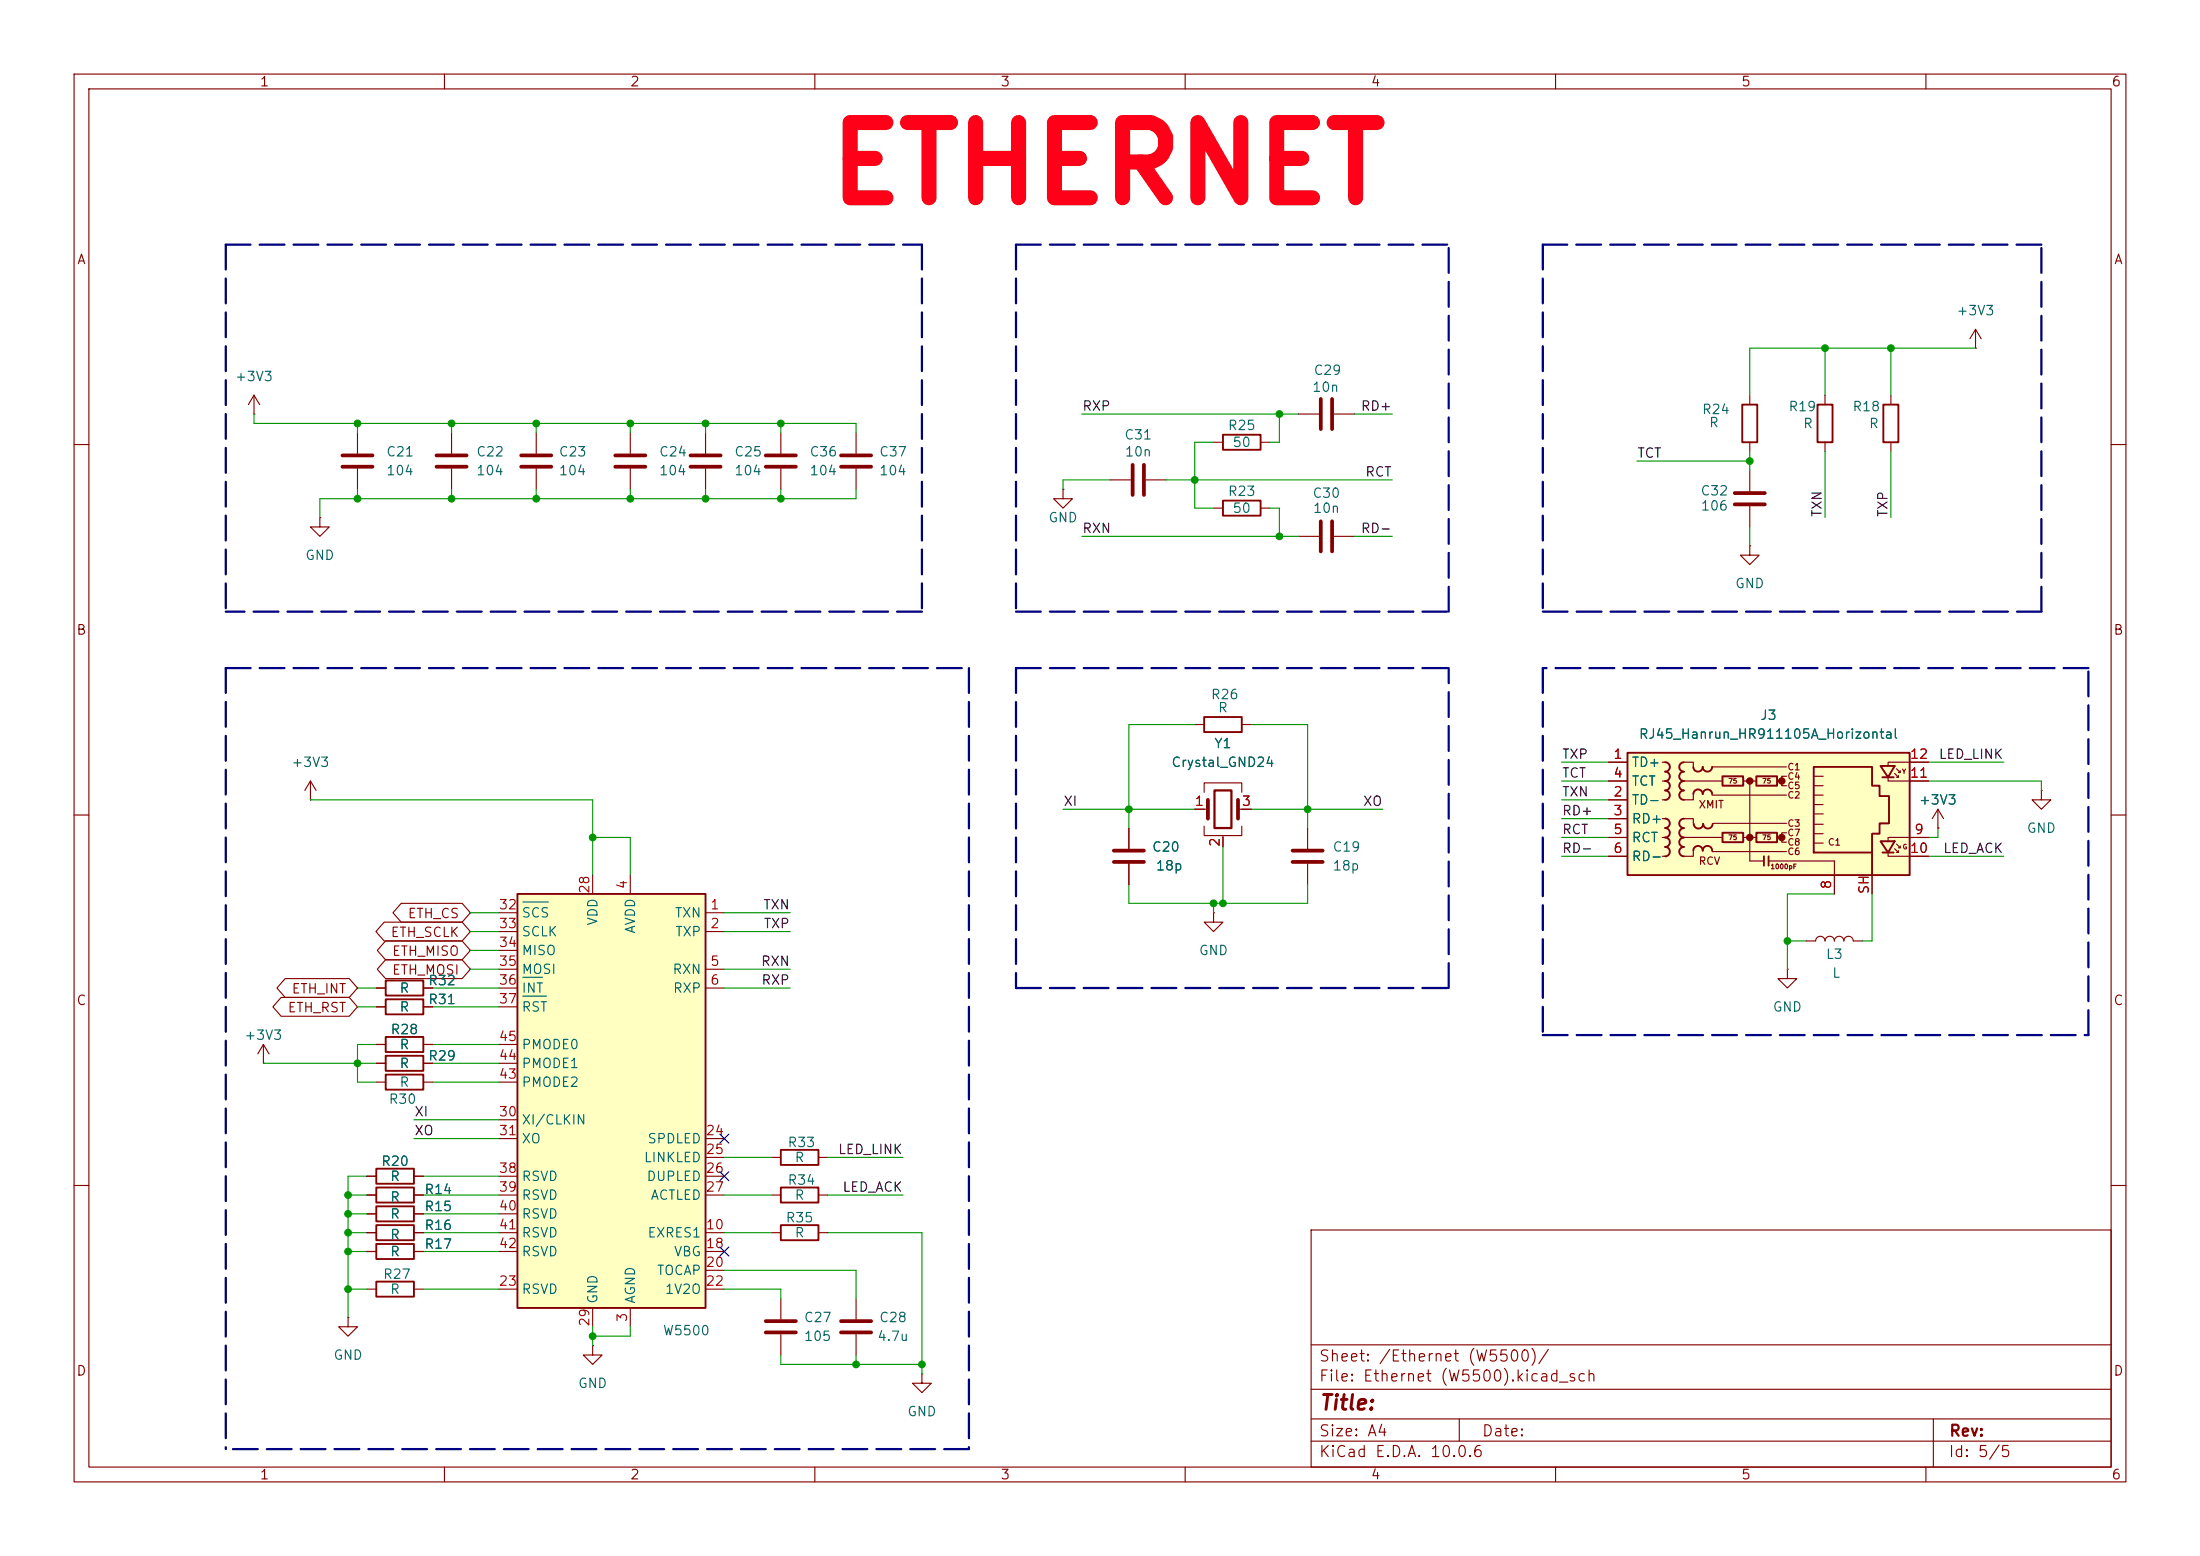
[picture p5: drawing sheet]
<svg xmlns="http://www.w3.org/2000/svg" width="297mm" height="210mm" viewBox="0 0 297 210" stroke-linecap="round" stroke-linejoin="round" font-family="sans-serif">
<g fill="none" stroke="#840000" stroke-width=".15">
<path d="M10 10h277v190h-277zM12 12h273v186h-273zM60 10v2M110 10v2M160 10v2M210 10v2M260 10v2M10 60h2M285 60h2M10 110h2M285 110h2M10 160h2"/>
<path d="M49.5 163.8h1.3M55.9 163.8h1.2M177 166h108v32h-108zM285 160h2M60 198v2M110 198v2M160 198v2M177 194.5h108M177 191.5h108M177 187.5h108M177 181.5h108M197 191.5v3"/>
<path d="M210 198v2M260 198v2M261 191.5v6.5"/>
</g>
<path d="M50.8 162.8h5.1v2h-5.1z" fill="none" stroke="#840000" stroke-width=".25"/>
<path d="M219.7 101.6h38.1v16.5h-38.1z" fill="#ffffc2"/>
<g fill="#840000" stroke="#840000" stroke-width=".51">
<circle cx="236.2" cy="105.4" r=".25"/>
<circle cx="236.2" cy="113" r=".25"/>
<circle cx="240.5" cy="105.4" r=".25"/>
<circle cx="240.5" cy="113" r=".25"/>
</g>
<g fill="none" stroke="#840000" stroke-width=".15">
<path d="M34.3 55.9h.1M34.3 53.3l-.8 1.3M34.3 53.3l.8 1.3M34.3 53.3v2.6M48.3 58.4v2.8M61 58.4v2.8M72.4 58.4v2.8M85.1 58.4v2.8M95.2 58.4v2.8M105.4 58.4v2.8M115.6 58.4v2.8M163.8 59.7h1.3"/>
<path d="M170.2 59.7h1.2M175.3 55.9h2.8M180.1 55.9h2.8M236.2 53.3v1.3M236.2 59.7v1.3M266.7 47h.1M266.7 44.5l-.8 1.2M266.7 44.5l.8 1.2M266.7 44.5v2.5M43.2 69.9v1.2h1.2l-1.2 1.3-1.3-1.3h1.3M43.2 69.9h.1M48.3 63.2v2.8"/>
<path d="M61 63.2v2.8M72.4 63.2v2.8M85.1 63.2v2.8M95.2 63.2v2.8M105.4 63.2v2.8M115.6 63.2v2.8M143.5 66v1.3h1.3l-1.3 1.3-1.3-1.3h1.3M143.5 66h.1M149.9 64.8h2.8M154.7 64.8h2.8M163.8 68.6h1.3M170.2 68.6h1.2"/>
<path d="M175.3 72.4h2.8M180.1 72.4h2.8M236.2 73.7v1.2h1.3l-1.3 1.3-1.3-1.3h1.3M236.2 73.7h.1M161.3 97.8h1.3M167.6 97.8h1.3M41.9 108h.1M41.9 105.4l-.8 1.3M41.9 105.4l.8 1.3M41.9 105.4v2.6M152.4 111.8v2.8M152.4 116.6v2.8"/>
<path d="M161.3 109.2h1.8M162.6 106.9v-1.2h5v1.2M162.6 111.5v1.3h5v-1.3M165.1 112.8v1.5M167.1 109.2h1.8M176.5 111.8v2.8M176.5 116.6v2.8M217.2 105.4h2.5M217.2 113h2.5M217.2 102.9h2.5M217.2 108h2.5M217.2 110.5h2.5"/>
<path d="M217.2 115.6h2.5M224.4 105.4h.4M224.4 113h.4M224.4 102.9h.4M224.4 108h.4M224.4 110.5h.4M224.4 115.6h.4M227.3 102.9h1.3v.6M227.3 110.5h1.3v.6M227.3 105.4h5.2M227.3 113h5.1M228.6 107.3v.7h-1.3"/>
<path d="M228.6 114.9v.7h-1.3M231.1 103.5h10.1M231.1 107.3h10.1M231.1 114.9h10.1M231.3 111.1h9.9M235.3 105.4h1.8M235.3 113h1.8M236.2 105.4v10.8h1.9M238.8 116.2h8.8v4.5M240 105.4h.5M240 113h.5M241.2 104.8h-.7v1.2h.7"/>
<path d="M241.2 112.4h-.7v1.3h.7M244.9 107.3h1.2M244.9 108.6h1.2M244.9 109.9h1.2M244.9 111.3h1.2M244.9 112.5h1.2M244.9 104.8h1.2M244.9 106h1.2M244.9 113.8h1.2M252.7 118.1v2.6M254.9 104.9v.5h5.4M254.9 115.1v.5h5.4"/>
<path d="M255.8 104.4l.5 .5h-.3M255.8 114.6l.5 .5h-.3M256 103.8l.5 .5h-.2M256 113.9l.5 .5h-.2M256.3 104.6v.3M256.3 114.8v.3M256.5 104v.3M256.5 114.2v.2M260.3 102.9h-5.4v.5M260.3 113h-5.4v.5M50.8 133.4h1.3M50.8 135.9h1.3"/>
<path d="M57.1 133.4h1.3M57.1 135.9h1.3M163.8 123.2v1.3h1.3l-1.3 1.2-1.2-1.2h1.2M163.8 123.2h.1M35.6 143.5h.1M35.6 141l-.8 1.2M35.6 141l.7 1.2M35.6 141v2.5M49.5 158.8h1.3M50.8 146.1h1.3M50.8 143.5h1.3M50.8 141h1.3"/>
<path d="M55.9 158.8h1.2M57.1 146.1h1.3M57.1 143.5h1.3M57.1 141h1.3M104.1 156.2h1.3M110.5 156.2h1.3M49.5 166.4h1.3M49.5 174h1.3M49.5 161.3h1.3M49.5 168.9h1.3M55.9 166.4h1.2M55.9 174h1.2"/>
<path d="M55.9 161.3h1.2M55.9 168.9h1.2M104.1 166.4h1.3M104.1 161.3h1.3M110.5 166.4h1.3M110.5 161.3h1.3"/>
</g>
<g fill="none" stroke="#840000" stroke-width=".25">
<path d="M165.1 58.7h5.1v2h-5.1zM235.2 54.6h2v5.1h-2zM165.1 67.6h5.1v2h-5.1zM162.6 96.8h5v2h-5zM219.7 101.6h38.1v16.5h-38.1zM224.8 110.5a.63 .63 0 0 1 .6 .6 .63 .63 0 0 1-.6 .7 .64 .64 0 0 1 .6 .6 .64 .64 0 0 1-.6 .6 .64 .64 0 0 1 .6 .7 .64 .64 0 0 1-.6 .6 .64 .64 0 0 1 .6 .6 .64 .64 0 0 1-.6 .7M224.8 102.9a.64 .64 0 0 1 .6 .6 .64 .64 0 0 1-.6 .6M224.8 104.1a.64 .64 0 0 1 .6 .7 .64 .64 0 0 1-.6 .6M224.8 105.4a.64 .64 0 0 1 .6 .6 .64 .64 0 0 1-.6 .7 .64 .64 0 0 1 .6 .6 .64 .64 0 0 1-.6 .7M227.3 102.9a.63 .63 0 0 0-.6 .6 .63 .63 0 0 0 .6 .6 .64 .64 0 0 0-.6 .7 .64 .64 0 0 0 .6 .6M227.3 105.4a.63 .63 0 0 0-.6 .6 .63 .63 0 0 0 .6 .7M227.3 110.5a.63 .63 0 0 0-.6 .6 .63 .63 0 0 0 .6 .7"/>
<path d="M227.3 111.8a.63 .63 0 0 0-.6 .6 .63 .63 0 0 0 .6 .6 .64 .64 0 0 0-.6 .7 .64 .64 0 0 0 .6 .6M227.3 106.7a.63 .63 0 0 0-.6 .6 .63 .63 0 0 0 .6 .7M227.3 114.3a.63 .63 0 0 0-.6 .6 .63 .63 0 0 0 .6 .7M228.7 111.2a.64 .64 0 0 0 .6 .6 .64 .64 0 0 0 .6-.6M229.9 111.2a.64 .64 0 0 0 .7 .6 .64 .64 0 0 0 .6-.6M231.1 103.5a.64 .64 0 0 1-.6 .6 .64 .64 0 0 1-.6-.6 .64 .64 0 0 1-.7 .6 .64 .64 0 0 1-.6-.6M231.1 107.2a.64 .64 0 0 0-.6-.6 .64 .64 0 0 0-.6 .6 .64 .64 0 0 0-.7-.6 .64 .64 0 0 0-.6 .6M231.1 114.8a.64 .64 0 0 0-.6-.6 .64 .64 0 0 0-.6 .6 .64 .64 0 0 0-.7-.6 .64 .64 0 0 0-.6 .6M232.5 104.8h2.8v1.2h-2.8zM232.5 112.4h2.8v1.3h-2.8zM237.1 104.8h2.8v1.2h-2.8zM237.1 112.4h2.8v1.3h-2.8z"/>
<path d="M238.1 115.6v1.2M238.8 115.6v1.2M244.9 103.5h7.8v2.5h1v1.4h1.3v3.7h-1.3v1.4h-1v2.6h-7.8zM252.7 115.1v3M253.9 103.4h1.9l-.9 1.5zM253.9 113.5h1.9l-.9 1.6zM254.1 104.9h1.6M254.1 115.1h1.6M52.1 132.3h5v2.1h-5zM52.1 134.9h5v2h-5zM52.1 140h5v2h-5zM50.8 157.7h5.1v2.1h-5.1z"/>
<path d="M52.1 145h5v2.1h-5zM52.1 142.5h5v2h-5zM105.4 155.2h5.1v2h-5.1zM50.8 165.4h5.1v2h-5.1zM50.8 173h5.1v2h-5.1zM50.8 160.3h5.1v2h-5.1zM50.8 167.9h5.1v2h-5.1zM105.4 160.3h5.1v2h-5.1zM105.4 165.4h5.1v2h-5.1z"/>
</g>
<g fill="none" stroke="#840000" stroke-width=".51">
<path d="M178.3 53.8v4.1M179.8 53.8v4.1M46.2 61.5h4.1M46.2 63h4.1M58.9 61.5h4.1M58.9 63h4.1M70.4 61.5h4M70.4 63h4M83.1 61.5h4M83.1 63h4M93.2 61.5h4.1M93.2 63h4.1"/>
<path d="M103.4 61.5h4M103.4 63h4M113.5 61.5h4.1M113.5 63h4.1M152.9 62.7v4.1M154.4 62.7v4.1M178.3 70.4v4M179.8 70.4v4M150.4 114.8h4M150.4 116.3h4M163.1 108v2.5M167.1 108v2.5"/>
<path d="M174.5 114.8h4.1M174.5 116.3h4.1"/>
</g>
<path d="M164 106.7h2.2v5.1h-2.2z" fill="none" stroke="#840000" stroke-width=".3"/>
<path d="M69.8 120.7h25.4v55.8h-25.4z" fill="#ffffc2"/>
<path d="M245.4 54.6h2v5.1h-2zM254.3 54.6h2v5.1h-2zM69.8 120.7h25.4v55.8h-25.4z" fill="none" stroke="#840000" stroke-width=".25"/>
<g fill="none" stroke="#840000" stroke-width=".15">
<path d="M246.4 53.3v1.3M246.4 59.7v1.3M255.3 53.3v1.3M255.3 59.7v1.3M236.2 63.5v2.8M236.2 68.3v2.8M80 118.1v2.6M85.1 118.1v2.6M152.4 111.8v2.8M152.4 116.6v2.8M161.3 109.2h1.3M165.1 113v1.3"/>
<path d="M167.6 109.2h1.3M217.2 102.9h2.5M217.2 108h2.5M217.2 110.5h2.5M217.2 105.4h2.5M217.2 113h2.5M217.2 115.6h2.5M247.6 118.1v2.6M252.7 118.1v2.6M257.8 102.9h2.5M257.8 105.4h2.5M257.8 113h2.5"/>
<path d="M257.8 115.6h2.5M261.6 111.8h.1M261.6 109.2l-.7 1.3M261.6 109.2l.8 1.3M261.6 109.2v2.6M275.6 106.7v1.3h1.3l-1.3 1.2-1.3-1.2h1.3M275.6 106.7h.1M38 134.6h9.1l1.2 1.3-1.2 1.3h-9.1l-1.2-1.3zM38.5 132.1h8.6l1.2 1.3-1.2 1.2h-8.6l-1.1-1.2zM50.8 133.4h1.3M50.8 135.9h1.3M51.9 124.5h10.5l1.1 1.2-1.1 1.3h-10.5l-1.1-1.3z"/>
<path d="M52 129.5h10.4l1.1 1.3-1.1 1.3h-10.4l-1.1-1.3zM52 127h10.4l1.1 1.3-1.1 1.2h-10.4l-1.1-1.2zM54.2 121.9h8.2l1.1 1.3-1.1 1.3h-8.2l-1.2-1.3zM57.1 133.4h1.3M57.1 135.9h1.3M67.3 123.2h2.5M67.3 125.7h2.5M67.3 130.8h2.5M67.3 133.4h2.5M67.3 128.3h2.5M67.3 135.9h2.5M95.2 123.2h2.6"/>
<path d="M95.2 125.7h2.6M95.2 130.8h2.6M95.2 133.4h2.6M241.3 130.8v1.3h1.3l-1.3 1.3-1.3-1.3h1.3M241.3 130.8h.1M243.8 127h1.3a.64 .64 0 0 1 .6-.6 .64 .64 0 0 1 .7 .6 .64 .64 0 0 1 .6-.6 .64 .64 0 0 1 .6 .6 .64 .64 0 0 1 .7-.6 .64 .64 0 0 1 .6 .6 .64 .64 0 0 1 .7-.6 .64 .64 0 0 1 .6 .6h1.3M49.5 158.8h1.3M50.8 143.5h1.3M50.8 141h1.3M55.9 158.8h1.2M57.1 143.5h1.3M57.1 141h1.3"/>
<path d="M67.3 153.7h2.5M67.3 158.8h2.5M67.3 151.1h2.5M67.3 146.1h2.5M67.3 143.5h2.5M67.3 141h2.5M95.2 153.7h2.6M95.2 156.2h2.6M95.2 158.8h2.6M47 177.8v1.3h1.3l-1.3 1.2-1.3-1.2h1.3M47 177.8h.1M49.5 166.4h1.3"/>
<path d="M49.5 168.9h1.3M49.5 161.3h1.3M49.5 163.8h1.3M55.9 166.4h1.2M55.9 168.9h1.2M55.9 161.3h1.2M55.9 163.8h1.2M67.3 166.4h2.5M67.3 168.9h2.5M67.3 174h2.5M67.3 161.3h2.5M67.3 163.8h2.5"/>
<path d="M80 176.5v2.6M85.1 176.5v2.6M95.2 166.4h2.6M95.2 168.9h2.6M95.2 171.5h2.6M95.2 174h2.6M95.2 161.3h2.6M105.4 175.3v2.8M115.6 175.3v2.8M80 181.6v1.3h1.3l-1.3 1.3-1.3-1.3h1.3M80 181.6h.1M105.4 180.1v2.8"/>
<path d="M115.6 180.1v2.8M124.5 185.4v1.3h1.2l-1.2 1.3-1.3-1.3h1.3M124.5 185.4h.1"/>
</g>
<path d="M70.6 121.7h3.4M70.6 131.9h2.6M70.6 134.4h3.2" fill="none" stroke="#006464" stroke-width=".15"/>
<path d="M234.2 68.1h4.1M234.2 66.5h4.1M103.4 178.3h4M103.4 179.8h4M113.5 178.3h4.1M113.5 179.8h4.1" fill="none" stroke="#840000" stroke-width=".51"/>
<g fill="none" stroke="#000084" stroke-width=".3" stroke-dasharray="3.4 1.2">
<path d="M30.5 33v49.6M30.5 33h94M124.5 33v49.6M137.2 33h58.4M137.2 33v49.6M208.3 33v49.6M275.6 33h-67.3M30.5 90.2v105.4M30.5 90.2h100.3M124.5 82.6h-94M130.8 90.2v105.4M137.2 90.2v43.2"/>
<path d="M137.2 82.6h58.4M137.2 90.2h58.4M195.6 82.6v-49.6M208.3 82.6h67.3M208.3 90.2v49.5M275.6 82.6v-49.6M281.9 90.2h-73.6M137.2 133.4h58.4M195.6 133.4v-43.2M208.3 139.7h73.6M281.9 139.7v-49.5M130.8 195.6h-100.3"/>
</g>
<g fill="none" stroke="#009600" stroke-width=".15">
<path d="M34.3 55.9v1.3h81.3v1.2M48.3 57.2v1.2M61 57.2v1.2M72.4 57.2v1.2M85.1 57.2v1.2M95.2 57.2v1.2M105.4 57.2v1.2M146 55.9h29.3M163.8 59.7h-2.5v8.9h2.5M172.7 55.9v3.8h-1.3M182.9 55.9h5.1M246.4 47v6.3"/>
<path d="M255.3 47v6.3M266.7 47h-30.5v6.3M48.3 66v1.3M61 66v1.3M72.4 66v1.3M85.1 66v1.3M95.2 66v1.3M105.4 66v1.3M115.6 66v1.3h-72.4v2.6M146 72.4h29.3M149.9 64.8h-6.4v1.2M157.5 64.8h30.5"/>
<path d="M171.4 68.6h1.3v3.8M182.9 72.4h5.1M221 62.2h15.2M236.2 61v2.5M236.2 71.1v2.6M246.4 61v8.9M255.3 61v8.9M161.3 97.8h-8.9v14M168.9 97.8h7.6v14M41.9 108h38.1v10.1M80 113h5.1v5.1M143.5 109.2h17.8"/>
<path d="M152.4 119.4v2.5h24.1v-2.5M165.1 114.3v7.6M168.9 109.2h17.8M210.8 108h6.4M210.8 113h6.4M210.8 115.6h6.4M210.8 102.9h6.4M210.8 105.4h6.4M210.8 110.5h6.4M260.3 115.6h10.2M260.3 105.4h15.3v1.3M260.3 102.9h10.2"/>
<path d="M261.6 111.8v1.2h-1.3M48.3 135.9h2.5M48.3 133.4h2.5M58.4 135.9h8.9M58.4 133.4h8.9M63.5 130.8h3.8M63.5 123.2h3.8M63.5 128.3h3.8M63.5 125.7h3.8M97.8 133.4h8.9M97.8 130.8h8.9M97.8 123.2h8.9"/>
<path d="M97.8 125.7h8.9M163.8 121.9v1.3M241.3 127h2.5M247.6 120.7h-6.3v10.1M252.7 120.7v6.3h-1.2M35.6 143.5h15.2M49.5 158.8h-2.5v19M50.8 141h-2.5v5.1h2.5M55.9 153.7h11.4M55.9 151.1h11.4M57.1 158.8h10.2M58.4 143.5h8.9"/>
<path d="M58.4 141h8.9M58.4 146.1h8.9M97.8 156.2h6.3M111.8 156.2h10.1M47 166.4h2.5M47 168.9h2.5M47 161.3h2.5M47 174h2.5M47 163.8h2.5M57.1 166.4h10.2M57.1 168.9h10.2M57.1 161.3h10.2"/>
<path d="M57.1 174h10.2M57.1 163.8h10.2M80 179.1v2.5M85.1 179.1v1.2h-5.1M97.8 166.4h6.3M97.8 161.3h6.3M97.8 174h7.6v1.3M97.8 171.5h17.8v3.8M111.8 166.4h12.7v19M111.8 161.3h10.1M105.4 182.9v1.3h19.1M115.6 182.9v1.3"/>
</g>
<path d="M97.2 158.1l1.2 1.3M97.2 153.1l1.2 1.2M98.4 158.1l-1.2 1.3M98.4 153.1l-1.2 1.2M97.2 168.3l1.2 1.2M98.4 168.3l-1.2 1.2" fill="none" stroke="#000084" stroke-width=".15"/>
<g fill="#009600" stroke="#009600" stroke-width=".14">
<circle cx="47" cy="166.4" r=".46"/>
<circle cx="47" cy="174" r=".46"/>
<circle cx="47" cy="168.9" r=".46"/>
<circle cx="47" cy="163.8" r=".46"/>
<circle cx="47" cy="161.3" r=".46"/>
<circle cx="48.3" cy="143.5" r=".46"/>
<circle cx="115.6" cy="184.2" r=".46"/>
<circle cx="124.5" cy="184.2" r=".46"/>
<circle cx="163.8" cy="121.9" r=".46"/>
<circle cx="165.1" cy="121.9" r=".46"/>
<circle cx="176.5" cy="109.2" r=".46"/>
<circle cx="105.4" cy="67.3" r=".46"/>
<circle cx="152.4" cy="109.2" r=".46"/>
<circle cx="48.3" cy="57.2" r=".46"/>
<circle cx="48.3" cy="67.3" r=".46"/>
<circle cx="61" cy="57.2" r=".46"/>
<circle cx="61" cy="67.3" r=".46"/>
<circle cx="95.2" cy="67.3" r=".46"/>
<circle cx="85.1" cy="67.3" r=".46"/>
<circle cx="85.1" cy="57.2" r=".46"/>
<circle cx="72.4" cy="57.2" r=".46"/>
<circle cx="95.2" cy="57.2" r=".46"/>
<circle cx="72.4" cy="67.3" r=".46"/>
<circle cx="80" cy="180.3" r=".46"/>
<circle cx="80" cy="113" r=".46"/>
<circle cx="255.3" cy="47" r=".46"/>
<circle cx="236.2" cy="62.2" r=".46"/>
<circle cx="246.4" cy="47" r=".46"/>
<circle cx="172.7" cy="55.9" r=".46"/>
<circle cx="105.4" cy="57.2" r=".46"/>
<circle cx="161.3" cy="64.8" r=".46"/>
<circle cx="172.7" cy="72.4" r=".46"/>
<circle cx="241.3" cy="127" r=".46"/>
</g>
<text font-size="10.2" fill="#ff0019" x="111.3" y="29.8">ETHERNET</text>
<text font-size="2" fill="#840000" x="178" y="190.8">Title:</text>
<g font-size="1.5" fill="#840000">
<text x="178" y="184.1">Sheet: /Ethernet (W5500)/</text>
<text x="178" y="186.8">File: Ethernet (W5500).kicad_sch</text>
<text x="178" y="197">KiCad E.D.A. 10.0.6</text>
<text x="178" y="194.2">Size: A4</text>
<text x="200" y="194.2">Date:</text>
<text x="263" y="197">Id: 5/5</text>
<text x="263" y="194.2">Rev:</text>
</g>
<g font-size="1.3" fill="#840000">
<text x="35" y="12">1</text>
<text x="85" y="12">2</text>
<text x="135" y="12">3</text>
<text x="185" y="12">4</text>
<text x="235" y="12">5</text>
<text x="285" y="12">6</text>
<text x="10.3" y="36">A</text>
<text x="285.3" y="36">A</text>
<text x="10.2" y="86">B</text>
<text x="285.2" y="86">B</text>
<text x="54.9" y="124.2">ETH_CS</text>
<text x="52.7" y="126.8">ETH_SCLK</text>
<text x="52.8" y="131.9">ETH_MOSI</text>
<text x="52.8" y="129.3">ETH_MISO</text>
<text x="10.2" y="136">C</text>
<text x="38.7" y="136.9">ETH_RST</text>
<text x="39.3" y="134.4">ETH_INT</text>
<text x="285.2" y="136">C</text>
<text x="10.2" y="186">D</text>
<text x="285.2" y="186">D</text>
<text x="35" y="200">1</text>
<text x="85" y="200">2</text>
<text x="135" y="200">3</text>
<text x="185" y="200">4</text>
<text x="235" y="200">5</text>
<text x="285" y="200">6</text>
</g>
<g font-size="1.3" fill="#006464">
<text x="264" y="42.9">+3V3</text>
<text x="31.6" y="51.8">+3V3</text>
<text x="177.1" y="53.2">10n</text>
<text x="177.2" y="50.9">C29</text>
<text x="151.7" y="59.6">C31</text>
<text x="165.7" y="58.4">R25</text>
<text x="229.7" y="56.2">R24</text>
<text x="230.6" y="58">R</text>
<text x="241.4" y="55.8">R19</text>
<text x="243.3" y="58.1">R</text>
<text x="250" y="55.8">R18</text>
<text x="252.2" y="58.1">R</text>
<text x="52.1" y="61.9">C21</text>
<text x="52.1" y="64.5">104</text>
<text x="64.2" y="61.9">C22</text>
<text x="64.2" y="64.5">104</text>
<text x="75.3" y="61.9">C23</text>
<text x="75.3" y="64.5">104</text>
<text x="88.9" y="61.9">C24</text>
<text x="88.9" y="64.5">104</text>
<text x="99" y="61.9">C25</text>
<text x="99" y="64.5">104</text>
<text x="109.2" y="61.9">C36</text>
<text x="109.2" y="64.5">104</text>
<text x="118.6" y="61.9">C37</text>
<text x="118.6" y="64.5">104</text>
<text x="151.8" y="61.9">10n</text>
<text x="166.3" y="60.7">50</text>
<text x="141.4" y="70.8">GND</text>
<text x="165.7" y="67.3">R23</text>
<text x="166.3" y="69.5">50</text>
<text x="177.1" y="67.5">C30</text>
<text x="177.2" y="69.5">10n</text>
<text x="229.5" y="67.2">C32</text>
<text x="229.5" y="69.2">106</text>
<text x="41.1" y="75.9">GND</text>
<text x="234.2" y="79.7">GND</text>
<text x="163.4" y="94.7">R26</text>
<text x="163.8" y="101.3">Y1</text>
<text x="164.3" y="96.5">R</text>
<text x="221.2" y="100">RJ45_Hanrun_HR911105A_Horizontal</text>
<text x="237.5" y="97.5">J3</text>
<text x="39.2" y="103.8">+3V3</text>
<text x="158" y="103.8">Crystal_GND24</text>
<text x="220.2" y="103.8">TD+</text>
<text x="220.2" y="106.4">TCT</text>
<text x="220.2" y="108.9">TD-</text>
<text x="220.2" y="111.5">RD+</text>
<text x="220.2" y="114">RCT</text>
<text x="259" y="108.9">+3V3</text>
<text x="273.5" y="112.7">GND</text>
<text x="155.4" y="115.3">C20</text>
<text x="155.9" y="117.8">18p</text>
<text x="179.8" y="115.3">C19</text>
<text x="179.8" y="117.8">18p</text>
<text x="220.2" y="116.5">RD-</text>
<text x="70.3" y="124.2">SCS</text>
<text x="81" y="125" transform="rotate(-90 81 125)">VDD</text>
<text x="91" y="124.2">TXN</text>
<text x="70.3" y="126.7">SCLK</text>
<text x="70.3" y="129.2">MISO</text>
<text x="70.3" y="131.8">MOSI</text>
<text x="86.1" y="126.1" transform="rotate(-90 86.1 126.1)">AVDD</text>
<text x="90.7" y="131.8">RXN</text>
<text x="91.1" y="126.7">TXP</text>
<text x="161.8" y="129.2">GND</text>
<text x="246.4" y="129.7">L3</text>
<text x="53.8" y="134.3">R</text>
<text x="53.8" y="136.9">R</text>
<text x="57.7" y="133.3">R32</text>
<text x="57.7" y="135.8">R31</text>
<text x="70.3" y="134.3">INT</text>
<text x="70.3" y="136.9">RST</text>
<text x="90.8" y="134.3">RXP</text>
<text x="239.2" y="136.9">GND</text>
<text x="247.3" y="132.3">L</text>
<text x="32.9" y="140.7">+3V3</text>
<text x="52.6" y="139.9">R28</text>
<text x="53.8" y="141.9">R</text>
<text x="57.7" y="143.5">R29</text>
<text x="70.3" y="141.9">PMODE0</text>
<text x="52.4" y="149.3">R30</text>
<text x="53.8" y="147">R</text>
<text x="53.8" y="144.5">R</text>
<text x="70.3" y="147">PMODE2</text>
<text x="70.3" y="144.5">PMODE1</text>
<text x="70.3" y="152.1">XI/CLKIN</text>
<text x="70.3" y="154.6">XO</text>
<text x="87.3" y="154.6">SPDLED</text>
<text x="106.2" y="155.1">R33</text>
<text x="51.4" y="157.7">R20</text>
<text x="52.6" y="159.7">R</text>
<text x="57.2" y="161.5">R14</text>
<text x="70.3" y="159.7">RSVD</text>
<text x="86.8" y="157.2">LINKLED</text>
<text x="87.2" y="159.7">DUPLED</text>
<text x="106.2" y="160.2">R34</text>
<text x="107.2" y="157.2">R</text>
<text x="52.6" y="162.5">R</text>
<text x="52.6" y="164.8">R</text>
<text x="52.6" y="167.6">R</text>
<text x="57.2" y="163.8">R15</text>
<text x="57.2" y="166.3">R16</text>
<text x="70.3" y="162.3">RSVD</text>
<text x="70.3" y="164.8">RSVD</text>
<text x="70.3" y="167.3">RSVD</text>
<text x="87.3" y="167.3">EXRES1</text>
<text x="87.7" y="162.3">ACTLED</text>
<text x="106" y="165.3">R35</text>
<text x="107.2" y="162.3">R</text>
<text x="107.2" y="167.3">R</text>
<text x="51.6" y="172.9">R27</text>
<text x="52.6" y="169.9">R</text>
<text x="57.2" y="168.9">R17</text>
<text x="70.3" y="169.9">RSVD</text>
<text x="88.6" y="172.4">TOCAP</text>
<text x="90.9" y="169.9">VBG</text>
<text x="52.6" y="175">R</text>
<text x="70.3" y="175">RSVD</text>
<text x="81" y="176" transform="rotate(-90 81 176)">GND</text>
<text x="86.1" y="176" transform="rotate(-90 86.1 176)">AGND</text>
<text x="89.7" y="175">1V2O</text>
<text x="108.4" y="178.8">C27</text>
<text x="118.6" y="178.8">C28</text>
<text x="44.9" y="183.8">GND</text>
<text x="89.4" y="180.5">W5500</text>
<text x="108.4" y="181.3">105</text>
<text x="118.3" y="181.3">4.7u</text>
<text x="77.9" y="187.7">GND</text>
<text x="122.4" y="191.5">GND</text>
</g>
<g font-size="1.3" fill="#0f0f0f">
<text x="146" y="55.8">RXP</text>
<text x="183.6" y="55.8">RD+</text>
<text x="184.2" y="64.6">RCT</text>
<text x="221" y="62.1">TCT</text>
<text x="246.3" y="69.9" transform="rotate(-90 246.3 69.9)">TXN</text>
<text x="255.1" y="69.9" transform="rotate(-90 255.1 69.9)">TXP</text>
<text x="146" y="72.3">RXN</text>
<text x="183.6" y="72.3">RD-</text>
<text x="210.8" y="102.7">TXP</text>
<text x="210.8" y="105.3">TCT</text>
<text x="210.8" y="107.8">TXN</text>
<text x="261.6" y="102.7">LED_LINK</text>
<text x="143.5" y="109.1">XI</text>
<text x="183.9" y="109.1">XO</text>
<text x="210.8" y="112.9">RCT</text>
<text x="210.8" y="110.4">RD+</text>
<text x="210.8" y="115.4">RD-</text>
<text x="262.2" y="115.4">LED_ACK</text>
<text x="102.9" y="123.1">TXN</text>
<text x="103" y="125.6">TXP</text>
<text x="102.6" y="130.7">RXN</text>
<text x="102.7" y="133.2">RXP</text>
<text x="55.9" y="153.5">XO</text>
<text x="55.9" y="151">XI</text>
<text x="113" y="156.1">LED_LINK</text>
<text x="113.6" y="161.2">LED_ACK</text>
</g>
<g font-size="1.3" fill="#a90000">
<text x="217.7" y="102.7">1</text>
<text x="217.7" y="107.8">2</text>
<text x="217.7" y="105.3">4</text>
<text x="257.7" y="105.3">11</text>
<text x="257.7" y="102.7">12</text>
<text x="161.2" y="109.1">1</text>
<text x="167.5" y="109.1">3</text>
<text x="217.7" y="110.4">3</text>
<text x="217.7" y="112.9">5</text>
<text x="258.3" y="112.9">9</text>
<text x="165" y="114.4" transform="rotate(-90 165 114.4)">2</text>
<text x="217.7" y="115.4">6</text>
<text x="257.7" y="115.4">10</text>
<text x="67.2" y="123.1">32</text>
<text x="67.2" y="125.6">33</text>
<text x="79.9" y="120.7" transform="rotate(-90 79.9 120.7)">28</text>
<text x="85" y="120.1" transform="rotate(-90 85 120.1)">4</text>
<text x="95.8" y="123.1">1</text>
<text x="95.8" y="125.6">2</text>
<text x="247.5" y="120.1" transform="rotate(-90 247.5 120.1)">8</text>
<text x="252.6" y="120.8" transform="rotate(-90 252.6 120.8)">SH</text>
<text x="67.2" y="128.1">34</text>
<text x="67.2" y="130.7">35</text>
<text x="95.8" y="130.7">5</text>
<text x="67.2" y="133.2">36</text>
<text x="67.2" y="135.8">37</text>
<text x="95.8" y="133.2">6</text>
<text x="67.2" y="143.4">44</text>
<text x="67.2" y="140.8">45</text>
<text x="67.2" y="145.9">43</text>
<text x="67.2" y="151">30</text>
<text x="67.2" y="153.5">31</text>
<text x="95.2" y="153.5">24</text>
<text x="67.2" y="158.6">38</text>
<text x="67.2" y="161.2">39</text>
<text x="95.2" y="156.1">25</text>
<text x="95.2" y="158.6">26</text>
<text x="95.2" y="161.2">27</text>
<text x="67.2" y="163.7">40</text>
<text x="67.2" y="166.2">41</text>
<text x="95.2" y="166.2">10</text>
<text x="67.2" y="173.9">23</text>
<text x="67.2" y="168.8">42</text>
<text x="95.2" y="168.8">18</text>
<text x="95.2" y="171.3">20</text>
<text x="95.2" y="173.9">22</text>
<text x="79.9" y="179.1" transform="rotate(-90 79.9 179.1)">29</text>
<text x="85" y="178.5" transform="rotate(-90 85 178.5)">3</text>
</g>
<g font-size="1" fill="#840000">
<text x="229.2" y="109.4">XMIT</text>
<text x="229.2" y="117">RCV</text>
</g>
<g font-size=".9" fill="#840000">
<text x="241.2" y="104.2">C1</text>
<text x="241.2" y="105.4">C4</text>
<text x="241.2" y="106.7">C5</text>
<text x="241.2" y="108">C2</text>
<text x="241.2" y="111.8">C3</text>
<text x="241.2" y="113.1">C7</text>
<text x="241.2" y="114.3">C8</text>
<text x="241.2" y="115.6">C6</text>
<text x="246.7" y="114.3">C1</text>
</g>
<g font-size=".6" fill="#840000">
<text x="233.3" y="105.9">75</text>
<text x="237.8" y="105.9">75</text>
<text x="256.7" y="104.6">Y</text>
<text x="233.3" y="113.5">75</text>
<text x="237.8" y="113.5">75</text>
<text x="239" y="117.4">1000pF</text>
<text x="256.8" y="114.8">G</text>
</g>
</svg>
